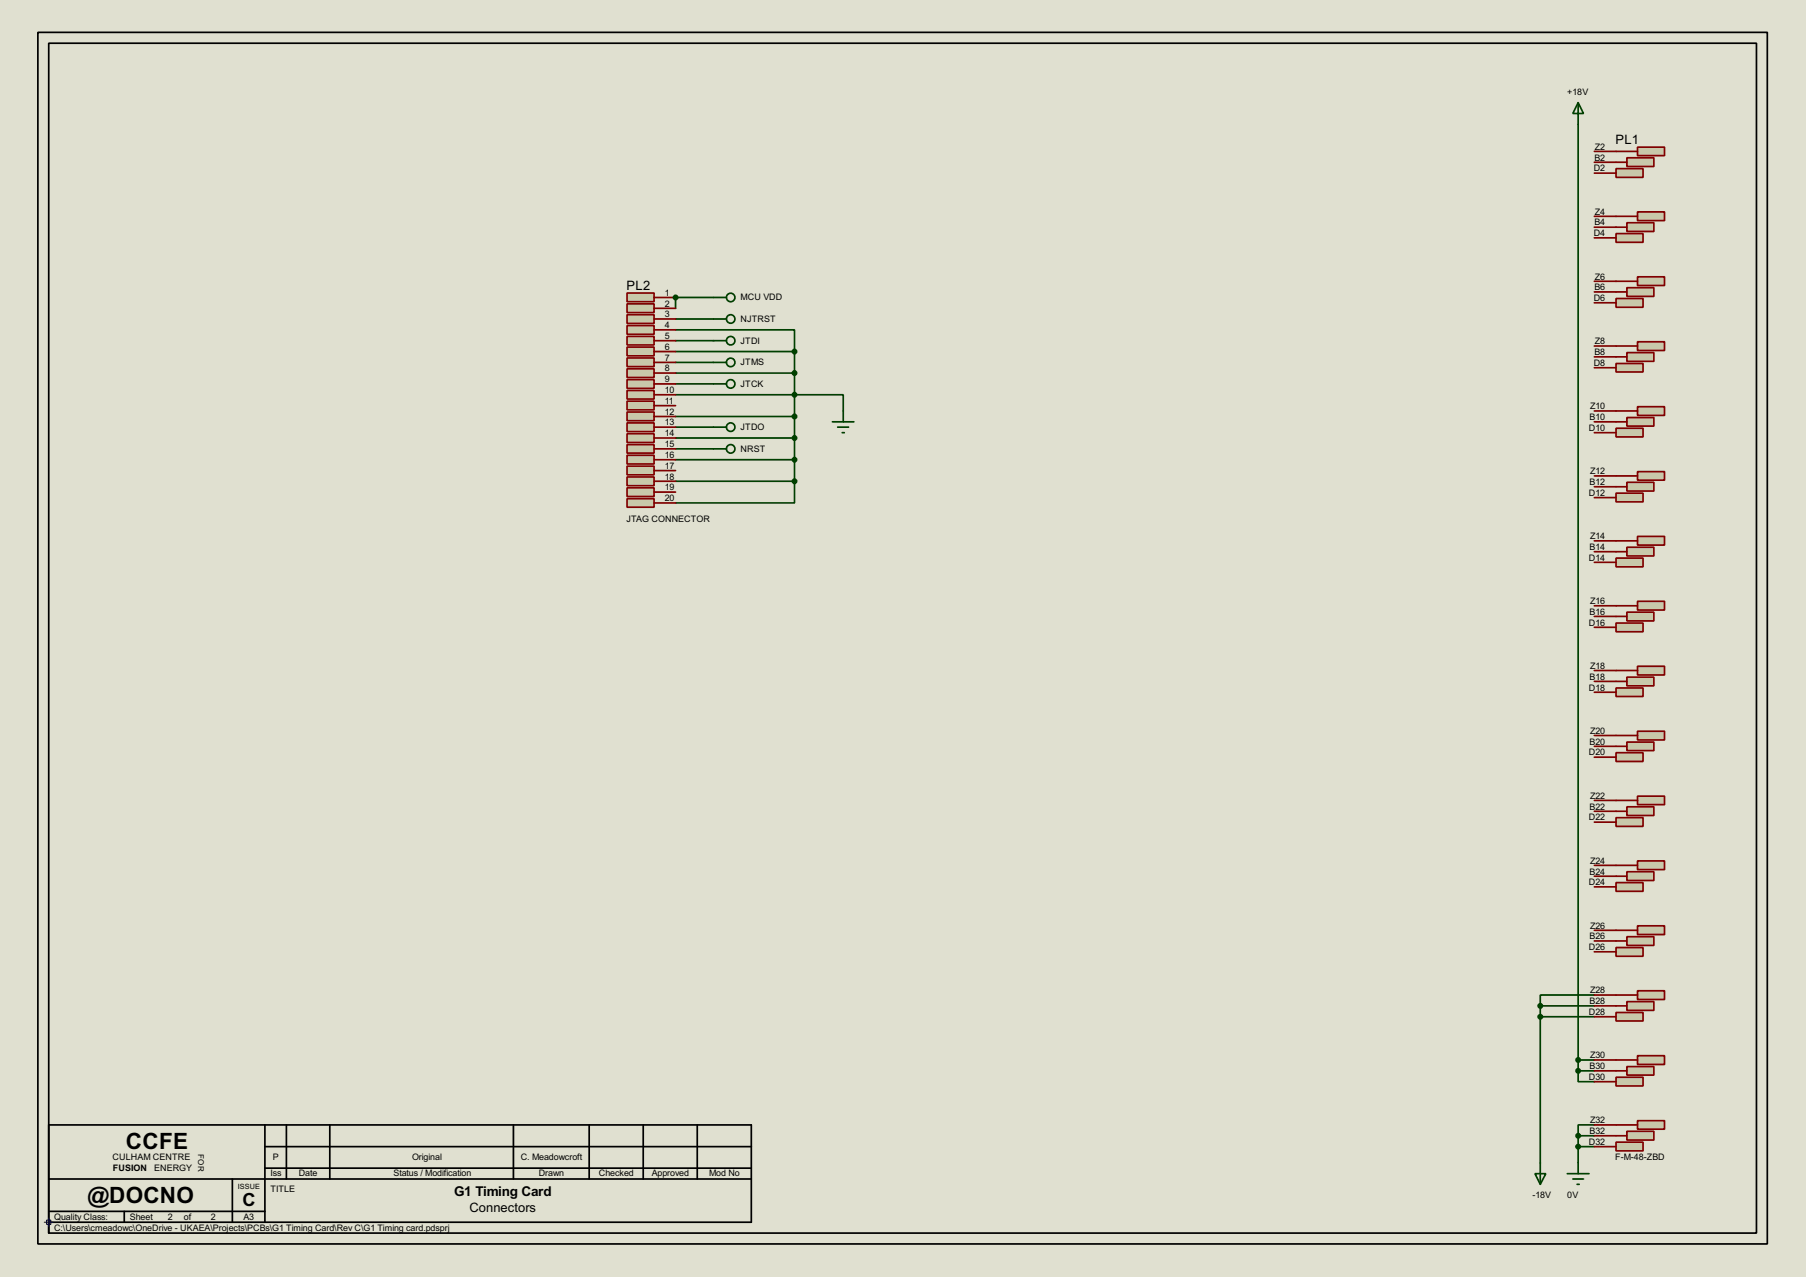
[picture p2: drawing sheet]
<svg xmlns="http://www.w3.org/2000/svg" width="424mm" height="300mm" viewBox="0 0 424 300" stroke-linecap="round" stroke-linejoin="round" font-family="sans-serif">
<path d="M0 0h424.3v299.8h-424.3z" fill="#e0e0d0"/>
<g fill="none" stroke="#000" stroke-width=".4">
<path d="M8.9 7.6h406.4v284.5h-406.4zM11.5 10.2h401.3v279.4h-401.3zM11.5 276.9h165.1M54.6 276.9v10.1M62.3 264.2v22.8M62.3 274.3h114.3M62.3 269.3h114.3M67.3 264.2v12.7M77.5 264.2v12.7M120.7 264.2v12.7M138.5 264.2v12.7M151.2 264.2v12.7"/>
<path d="M163.9 264.2v12.7M11.5 287h165.1v-22.8h-165.1v25.4M11.5 284.5h50.8M29.2 284.5v2.5"/>
</g>
<path d="M10.4 287h2.1M11 286.5h1v1h-1zM11.5 286v2.1" fill="none" stroke="#000040" stroke-width=".23"/>
<g fill="none" stroke="#004000" stroke-width=".4">
<path d="M370.9 29.2v222.3M158.8 74.9h8.9M158.8 69.9h8.9M158.8 80h8.9M158.8 85.1h8.9M158.8 90.2h8.9M158.8 100.3h8.9M158.8 105.4h8.9M362 238.8h12.7M362 236.2v36.9M362 236.2h12.7M374.7 233.7h-12.7v2.5"/>
<path d="M370.9 251.5v2.5h3.8M370.9 248.9h3.8M370.9 251.5h3.8M370.9 266.7h3.8M370.9 266.7v6.4M370.9 269.3h3.8M374.7 264.2h-3.8v2.5"/>
</g>
<circle cx="158.8" cy="69.9" r=".2" fill="#004000"/>
<path d="M158.8 77.5h27.9v5.1M158.8 69.9v2.5M158.8 92.7h39.4v3.8M158.8 87.6h27.9M158.8 82.6h27.9M158.8 97.8h27.9M186.7 82.6v30.4M158.8 102.9h27.9M158.8 108h27.9M158.8 113h27.9M186.7 113v5.1h-27.9" fill="none" stroke="#004000" stroke-width=".4"/>
<g fill="#c8c8aa" stroke="#800000" stroke-width=".4">
<path d="M147.4 71.4h6.3v2h-6.3z"/>
<path d="M147.4 68.8h6.3v2.1h-6.3z"/>
<path d="M147.4 76.5h6.3v2h-6.3z"/>
<path d="M147.4 73.9h6.3v2.1h-6.3z"/>
<path d="M147.4 79h6.3v2h-6.3z"/>
<path d="M147.4 84.1h6.3v2h-6.3z"/>
<path d="M147.4 81.5h6.3v2.1h-6.3z"/>
<path d="M147.4 86.6h6.3v2.1h-6.3z"/>
<path d="M147.4 89.2h6.3v2h-6.3z"/>
<path d="M147.4 91.7h6.3v2h-6.3z"/>
<path d="M147.4 94.2h6.3v2.1h-6.3z"/>
<path d="M147.4 96.8h6.3v2h-6.3z"/>
<path d="M147.4 99.3h6.3v2.1h-6.3z"/>
<path d="M147.4 101.9h6.3v2h-6.3z"/>
<path d="M147.4 106.9h6.3v2.1h-6.3z"/>
<path d="M147.4 104.4h6.3v2h-6.3z"/>
<path d="M147.4 112h6.3v2.1h-6.3z"/>
<path d="M147.4 109.5h6.3v2h-6.3z"/>
<path d="M147.4 114.6h6.3v2h-6.3z"/>
<path d="M147.4 117.1h6.3v2h-6.3z"/>
</g>
<g fill="none" stroke="#800000" stroke-width=".4">
<path d="M153.7 72.4h5.1M153.7 69.9h5.1M153.7 74.9h5.1M153.7 77.5h5.1M153.7 80h5.1M153.7 85.1h5.1M153.7 82.6h5.1M153.7 87.6h5.1M153.7 90.2h5.1M153.7 92.7h5.1M153.7 95.3h5.1M153.7 97.8h5.1"/>
<path d="M153.7 100.3h5.1M153.7 102.9h5.1M153.7 108h5.1M153.7 105.4h5.1M153.7 110.5h5.1M153.7 113h5.1M153.7 115.6h5.1M153.7 118.1h5.1"/>
</g>
<g fill="#c8c8aa" stroke="#800000" stroke-width=".4">
<path d="M384.8 34.6h6.4v2h-6.4z"/>
<path d="M382.3 37.1h6.4v2h-6.4z"/>
<path d="M379.8 39.6h6.3v2.1h-6.3z"/>
</g>
<path d="M379.8 35.6h5M379.8 38.1h2.5" fill="none" stroke="#800000" stroke-width=".4"/>
<g fill="#c8c8aa" stroke="#800000" stroke-width=".4">
<path d="M384.8 49.8h6.4v2h-6.4z"/>
<path d="M382.3 52.3h6.4v2.1h-6.4z"/>
<path d="M379.8 54.9h6.3v2h-6.3z"/>
</g>
<path d="M379.8 50.8h5M379.8 53.4h2.5" fill="none" stroke="#800000" stroke-width=".4"/>
<g fill="#c8c8aa" stroke="#800000" stroke-width=".4">
<path d="M384.8 65h6.4v2.1h-6.4z"/>
<path d="M382.3 67.6h6.4v2h-6.4z"/>
<path d="M379.8 70.1h6.3v2.1h-6.3z"/>
</g>
<path d="M379.8 66.1h5M379.8 68.6h2.5" fill="none" stroke="#800000" stroke-width=".4"/>
<g fill="#c8c8aa" stroke="#800000" stroke-width=".4">
<path d="M384.8 80.3h6.4v2h-6.4z"/>
<path d="M382.3 82.8h6.4v2.1h-6.4z"/>
<path d="M379.8 85.4h6.3v2h-6.3z"/>
</g>
<path d="M379.8 81.3h5M379.8 83.8h2.5" fill="none" stroke="#800000" stroke-width=".4"/>
<g fill="#c8c8aa" stroke="#800000" stroke-width=".4">
<path d="M384.8 95.5h6.4v2.1h-6.4z"/>
<path d="M382.3 98.1h6.4v2h-6.4z"/>
<path d="M379.8 100.6h6.3v2h-6.3z"/>
</g>
<path d="M379.8 96.5h5M379.8 99.1h2.5" fill="none" stroke="#800000" stroke-width=".4"/>
<g fill="#c8c8aa" stroke="#800000" stroke-width=".4">
<path d="M384.8 110.8h6.4v2h-6.4z"/>
<path d="M382.3 113.3h6.4v2h-6.4z"/>
<path d="M379.8 115.8h6.3v2.1h-6.3z"/>
</g>
<path d="M379.8 111.8h5M379.8 114.3h2.5" fill="none" stroke="#800000" stroke-width=".4"/>
<g fill="#c8c8aa" stroke="#800000" stroke-width=".4">
<path d="M384.8 126h6.4v2h-6.4z"/>
<path d="M382.3 128.5h6.4v2.1h-6.4z"/>
<path d="M379.8 131.1h6.3v2h-6.3z"/>
</g>
<path d="M379.8 127h5M379.8 129.6h2.5" fill="none" stroke="#800000" stroke-width=".4"/>
<g fill="#c8c8aa" stroke="#800000" stroke-width=".4">
<path d="M384.8 141.2h6.4v2.1h-6.4z"/>
<path d="M382.3 143.8h6.4v2h-6.4z"/>
<path d="M379.8 146.3h6.3v2.1h-6.3z"/>
</g>
<path d="M379.8 142.3h5M379.8 144.8h2.5" fill="none" stroke="#800000" stroke-width=".4"/>
<g fill="#c8c8aa" stroke="#800000" stroke-width=".4">
<path d="M384.8 156.5h6.4v2h-6.4z"/>
<path d="M382.3 159h6.4v2.1h-6.4z"/>
<path d="M379.8 161.6h6.3v2h-6.3z"/>
</g>
<path d="M379.8 157.5h5M379.8 160h2.5" fill="none" stroke="#800000" stroke-width=".4"/>
<g fill="#c8c8aa" stroke="#800000" stroke-width=".4">
<path d="M384.8 171.7h6.4v2.1h-6.4z"/>
<path d="M382.3 174.3h6.4v2h-6.4z"/>
<path d="M379.8 176.8h6.3v2h-6.3z"/>
</g>
<path d="M379.8 172.7h5M379.8 175.3h2.5" fill="none" stroke="#800000" stroke-width=".4"/>
<g fill="#c8c8aa" stroke="#800000" stroke-width=".4">
<path d="M384.8 187h6.4v2h-6.4z"/>
<path d="M382.3 189.5h6.4v2h-6.4z"/>
<path d="M379.8 192h6.3v2.1h-6.3z"/>
</g>
<path d="M379.8 188h5M379.8 190.5h2.5" fill="none" stroke="#800000" stroke-width=".4"/>
<g fill="#c8c8aa" stroke="#800000" stroke-width=".4">
<path d="M384.8 202.2h6.4v2h-6.4z"/>
<path d="M382.3 204.7h6.4v2.1h-6.4z"/>
<path d="M379.8 207.3h6.3v2h-6.3z"/>
</g>
<path d="M379.8 203.2h5M379.8 205.8h2.5" fill="none" stroke="#800000" stroke-width=".4"/>
<g fill="#c8c8aa" stroke="#800000" stroke-width=".4">
<path d="M384.8 217.4h6.4v2.1h-6.4z"/>
<path d="M382.3 220h6.4v2h-6.4z"/>
<path d="M379.8 222.5h6.3v2.1h-6.3z"/>
</g>
<path d="M379.8 218.5h5M379.8 221h2.5" fill="none" stroke="#800000" stroke-width=".4"/>
<g fill="#c8c8aa" stroke="#800000" stroke-width=".4">
<path d="M384.8 232.7h6.4v2h-6.4z"/>
<path d="M382.3 235.2h6.4v2.1h-6.4z"/>
<path d="M379.8 237.8h6.3v2h-6.3z"/>
</g>
<path d="M379.8 233.7h5M379.8 236.2h2.5" fill="none" stroke="#800000" stroke-width=".4"/>
<g fill="#c8c8aa" stroke="#800000" stroke-width=".4">
<path d="M384.8 247.9h6.4v2.1h-6.4z"/>
<path d="M382.3 250.5h6.4v2h-6.4z"/>
<path d="M379.8 253h6.3v2h-6.3z"/>
</g>
<path d="M379.8 248.9h5M379.8 251.5h2.5" fill="none" stroke="#800000" stroke-width=".4"/>
<g fill="#c8c8aa" stroke="#800000" stroke-width=".4">
<path d="M384.8 263.2h6.4v2h-6.4z"/>
<path d="M382.3 265.7h6.4v2h-6.4z"/>
<path d="M379.8 268.2h6.3v2.1h-6.3z"/>
</g>
<g fill="none" stroke="#800000" stroke-width=".4">
<path d="M374.7 38.1h5.1M374.7 35.6h5.1M374.7 40.7h5.1M374.7 53.4h5.1M374.7 50.8h5.1M374.7 55.9h5.1M374.7 68.6h5.1M374.7 66.1h5.1M374.7 71.1h5.1M374.7 83.8h5.1M374.7 81.3h5.1M374.7 86.4h5.1"/>
<path d="M374.7 99.1h5.1M374.7 96.5h5.1M374.7 101.6h5.1M374.7 114.3h5.1M374.7 111.8h5.1M374.7 116.9h5.1M374.7 129.6h5.1M374.7 127h5.1M374.7 132.1h5.1M374.7 144.8h5.1M374.7 142.3h5.1M374.7 147.3h5.1"/>
<path d="M374.7 157.5h5.1M374.7 160h5.1M374.7 162.6h5.1M374.7 175.3h5.1M374.7 172.7h5.1M374.7 177.8h5.1M374.7 190.5h5.1M374.7 188h5.1M374.7 193.1h5.1M374.7 205.8h5.1M374.7 203.2h5.1M374.7 208.3h5.1"/>
<path d="M374.7 218.5h5.1M374.7 221h5.1M374.7 223.5h5.1M374.7 236.2h5.1M374.7 233.7h5.1M374.7 238.8h5.1M374.7 251.5h5.1M374.7 248.9h5.1M374.7 254h5.1M374.7 264.2h10.1M374.7 266.7h7.6M374.7 269.3h5.1"/>
</g>
<g fill="none" stroke="#004000" stroke-width=".4">
<path d="M370.9 24.1l1.2 2.6h-2.5zM370.9 24.1v5.1M167.7 69.9h3M167.7 74.9h3M167.7 80h3M167.7 85.1h3M167.7 90.2h3M195.6 99.1h5.1M198.2 96.5v2.6M167.7 100.3h3M167.7 105.4h3M196.9 100.3h2.5"/>
<path d="M197.9 101.6h.5M360.7 275.6h2.6l-1.3 2.5zM362 273.1v5M368.3 275.6h5.1M369.6 276.9h2.5M370.6 278.1h.5M370.9 273.1v2.5"/>
<circle cx="171.7" cy="69.9" r="1"/>
<circle cx="171.7" cy="74.9" r="1"/>
<circle cx="171.7" cy="80" r="1"/>
<circle cx="171.7" cy="90.2" r="1"/>
<circle cx="171.7" cy="85.1" r="1"/>
<circle cx="171.7" cy="100.3" r="1"/>
<circle cx="171.7" cy="105.4" r="1"/>
</g>
<g fill="#004000" stroke="#004000" stroke-width=".4">
<circle cx="370.8" cy="266.7" r=".5"/>
<circle cx="370.8" cy="269.3" r=".5"/>
<circle cx="370.8" cy="248.9" r=".5"/>
<circle cx="370.8" cy="251.5" r=".5"/>
<circle cx="361.9" cy="238.8" r=".5"/>
<circle cx="361.9" cy="236.2" r=".5"/>
<circle cx="158.7" cy="69.9" r=".5"/>
<circle cx="186.7" cy="92.7" r=".5"/>
<circle cx="186.7" cy="87.6" r=".5"/>
<circle cx="186.7" cy="82.6" r=".5"/>
<circle cx="186.7" cy="97.8" r=".5"/>
<circle cx="186.7" cy="102.9" r=".5"/>
<circle cx="186.7" cy="108" r=".5"/>
<circle cx="186.7" cy="113" r=".5"/>
</g>
<g font-size="5.9">
<text x="29.6" y="269.8">CCFE</text>
<text x="20.6" y="282.5">@DOCNO</text>
</g>
<text font-size="4.8" x="57" y="283.2">C</text>
<text font-size="3.6" x="106.7" y="281">G1 Timing Card</text>
<g font-size="3.4">
<text x="379.6" y="33.8">PL1</text>
<text x="147.2" y="68">PL2</text>
<text x="110.3" y="284.7">Connectors</text>
</g>
<g font-size="2.4">
<text x="368.3" y="22.3">+18V</text>
<text x="374.8" y="35.2">Z2</text>
<text x="374.5" y="40.2">D2</text>
<text x="374.7" y="37.7">B2</text>
<text x="374.7" y="52.9">B4</text>
<text x="374.8" y="50.4">Z4</text>
<text x="374.5" y="55.4">D4</text>
<text x="374.8" y="65.6">Z6</text>
<text x="156.2" y="72">2</text>
<text x="156.2" y="69.5">1</text>
<text x="174" y="70.6">MCU VDD</text>
<text x="374.5" y="70.7">D6</text>
<text x="374.7" y="68.1">B6</text>
<text x="156.2" y="74.5">3</text>
<text x="156.2" y="77">4</text>
<text x="174" y="75.6">NJTRST</text>
<text x="156.2" y="79.6">5</text>
<text x="156.2" y="82.2">6</text>
<text x="174" y="80.7">JTDI</text>
<text x="374.7" y="83.4">B8</text>
<text x="374.8" y="80.8">Z8</text>
<text x="156.2" y="84.7">7</text>
<text x="156.2" y="87.2">8</text>
<text x="156.2" y="89.7">9</text>
<text x="174" y="85.8">JTMS</text>
<text x="374.5" y="86">D8</text>
<text x="156.2" y="92.3">10</text>
<text x="156.2" y="94.9">11</text>
<text x="174" y="90.9">JTCK</text>
<text x="156.2" y="97.4">12</text>
<text x="156.2" y="99.9">13</text>
<text x="174" y="101">JTDO</text>
<text x="373.4" y="101.2">D10</text>
<text x="373.5" y="98.7">B10</text>
<text x="373.6" y="96.1">Z10</text>
<text x="156.2" y="102.4">14</text>
<text x="156.2" y="107.6">16</text>
<text x="156.2" y="105">15</text>
<text x="174" y="106.1">NRST</text>
<text x="156.2" y="110.1">17</text>
<text x="156.2" y="112.6">18</text>
<text x="373.5" y="113.9">B12</text>
<text x="373.6" y="111.4">Z12</text>
<text x="156.2" y="115.1">19</text>
<text x="156.2" y="117.7">20</text>
<text x="373.4" y="116.4">D12</text>
<text x="147.2" y="122.5">JTAG CONNECTOR</text>
<text x="373.4" y="131.7">D14</text>
<text x="373.5" y="129.2">B14</text>
<text x="373.6" y="126.6">Z14</text>
<text x="373.6" y="141.9">Z16</text>
<text x="373.4" y="146.9">D16</text>
<text x="373.5" y="144.4">B16</text>
<text x="373.5" y="159.6">B18</text>
<text x="373.6" y="157.1">Z18</text>
<text x="373.4" y="162.2">D18</text>
<text x="373.6" y="172.3">Z20</text>
<text x="373.4" y="177.4">D20</text>
<text x="373.5" y="174.9">B20</text>
<text x="373.5" y="190.1">B22</text>
<text x="373.6" y="187.6">Z22</text>
<text x="373.4" y="192.7">D22</text>
<text x="373.6" y="202.8">Z24</text>
<text x="373.4" y="207.9">D24</text>
<text x="373.5" y="205.4">B24</text>
<text x="373.5" y="220.6">B26</text>
<text x="373.6" y="218.1">Z26</text>
<text x="373.4" y="223.1">D26</text>
<text x="373.6" y="233.3">Z28</text>
<text x="373.4" y="238.4">D28</text>
<text x="373.5" y="235.8">B28</text>
<text x="373.5" y="251.1">B30</text>
<text x="373.6" y="248.5">Z30</text>
<text x="373.4" y="253.6">D30</text>
<text x="373.6" y="263.8">Z32</text>
<text x="373.4" y="268.9">D32</text>
<text x="373.5" y="266.3">B32</text>
<text x="26.4" y="272.4">CULHAM CENTRE</text>
<text x="26.5" y="275">FUSION</text>
<text x="36.2" y="275">ENERGY</text>
<text x="64.1" y="272.4">P</text>
<text x="96.8" y="272.4">Original</text>
<text x="122.4" y="272.4">C. Meadowcroft</text>
<text x="379.6" y="272.4">F-M-48-ZBD</text>
<text x="63.5" y="280">TITLE</text>
<text x="63.6" y="276.2">Iss</text>
<text x="70.2" y="276.2">Date</text>
<text x="92.5" y="276.2">Status / Modification</text>
<text x="126.6" y="276.2">Drawn</text>
<text x="140.7" y="276.2">Checked</text>
<text x="153.1" y="276.2">Approved</text>
<text x="166.6" y="276.2">Mod No</text>
<text x="360.1" y="281.4">-18V</text>
<text x="368.3" y="281.4">0V</text>
<text x="12.7" y="286.5">Quality Class:</text>
<text x="30.5" y="286.5">Sheet</text>
<text x="39.4" y="286.5">2</text>
<text x="43.2" y="286.5">of</text>
<text x="49.6" y="286.5">2</text>
<text x="57.2" y="286.5">A3</text>
<text x="12.7" y="289">C:\Users\cmeadowc\OneDrive - UKAEA\Projects\PCBs\G1 Timing Card\Rev C\G1 Timing card.pdsprj</text>
</g>
<text font-size="2.1" x="46.6" y="271" transform="rotate(90 46.6 271)">FOR</text>
<text font-size="1.9" x="55.9" y="279.1">ISSUE</text>
</svg>
